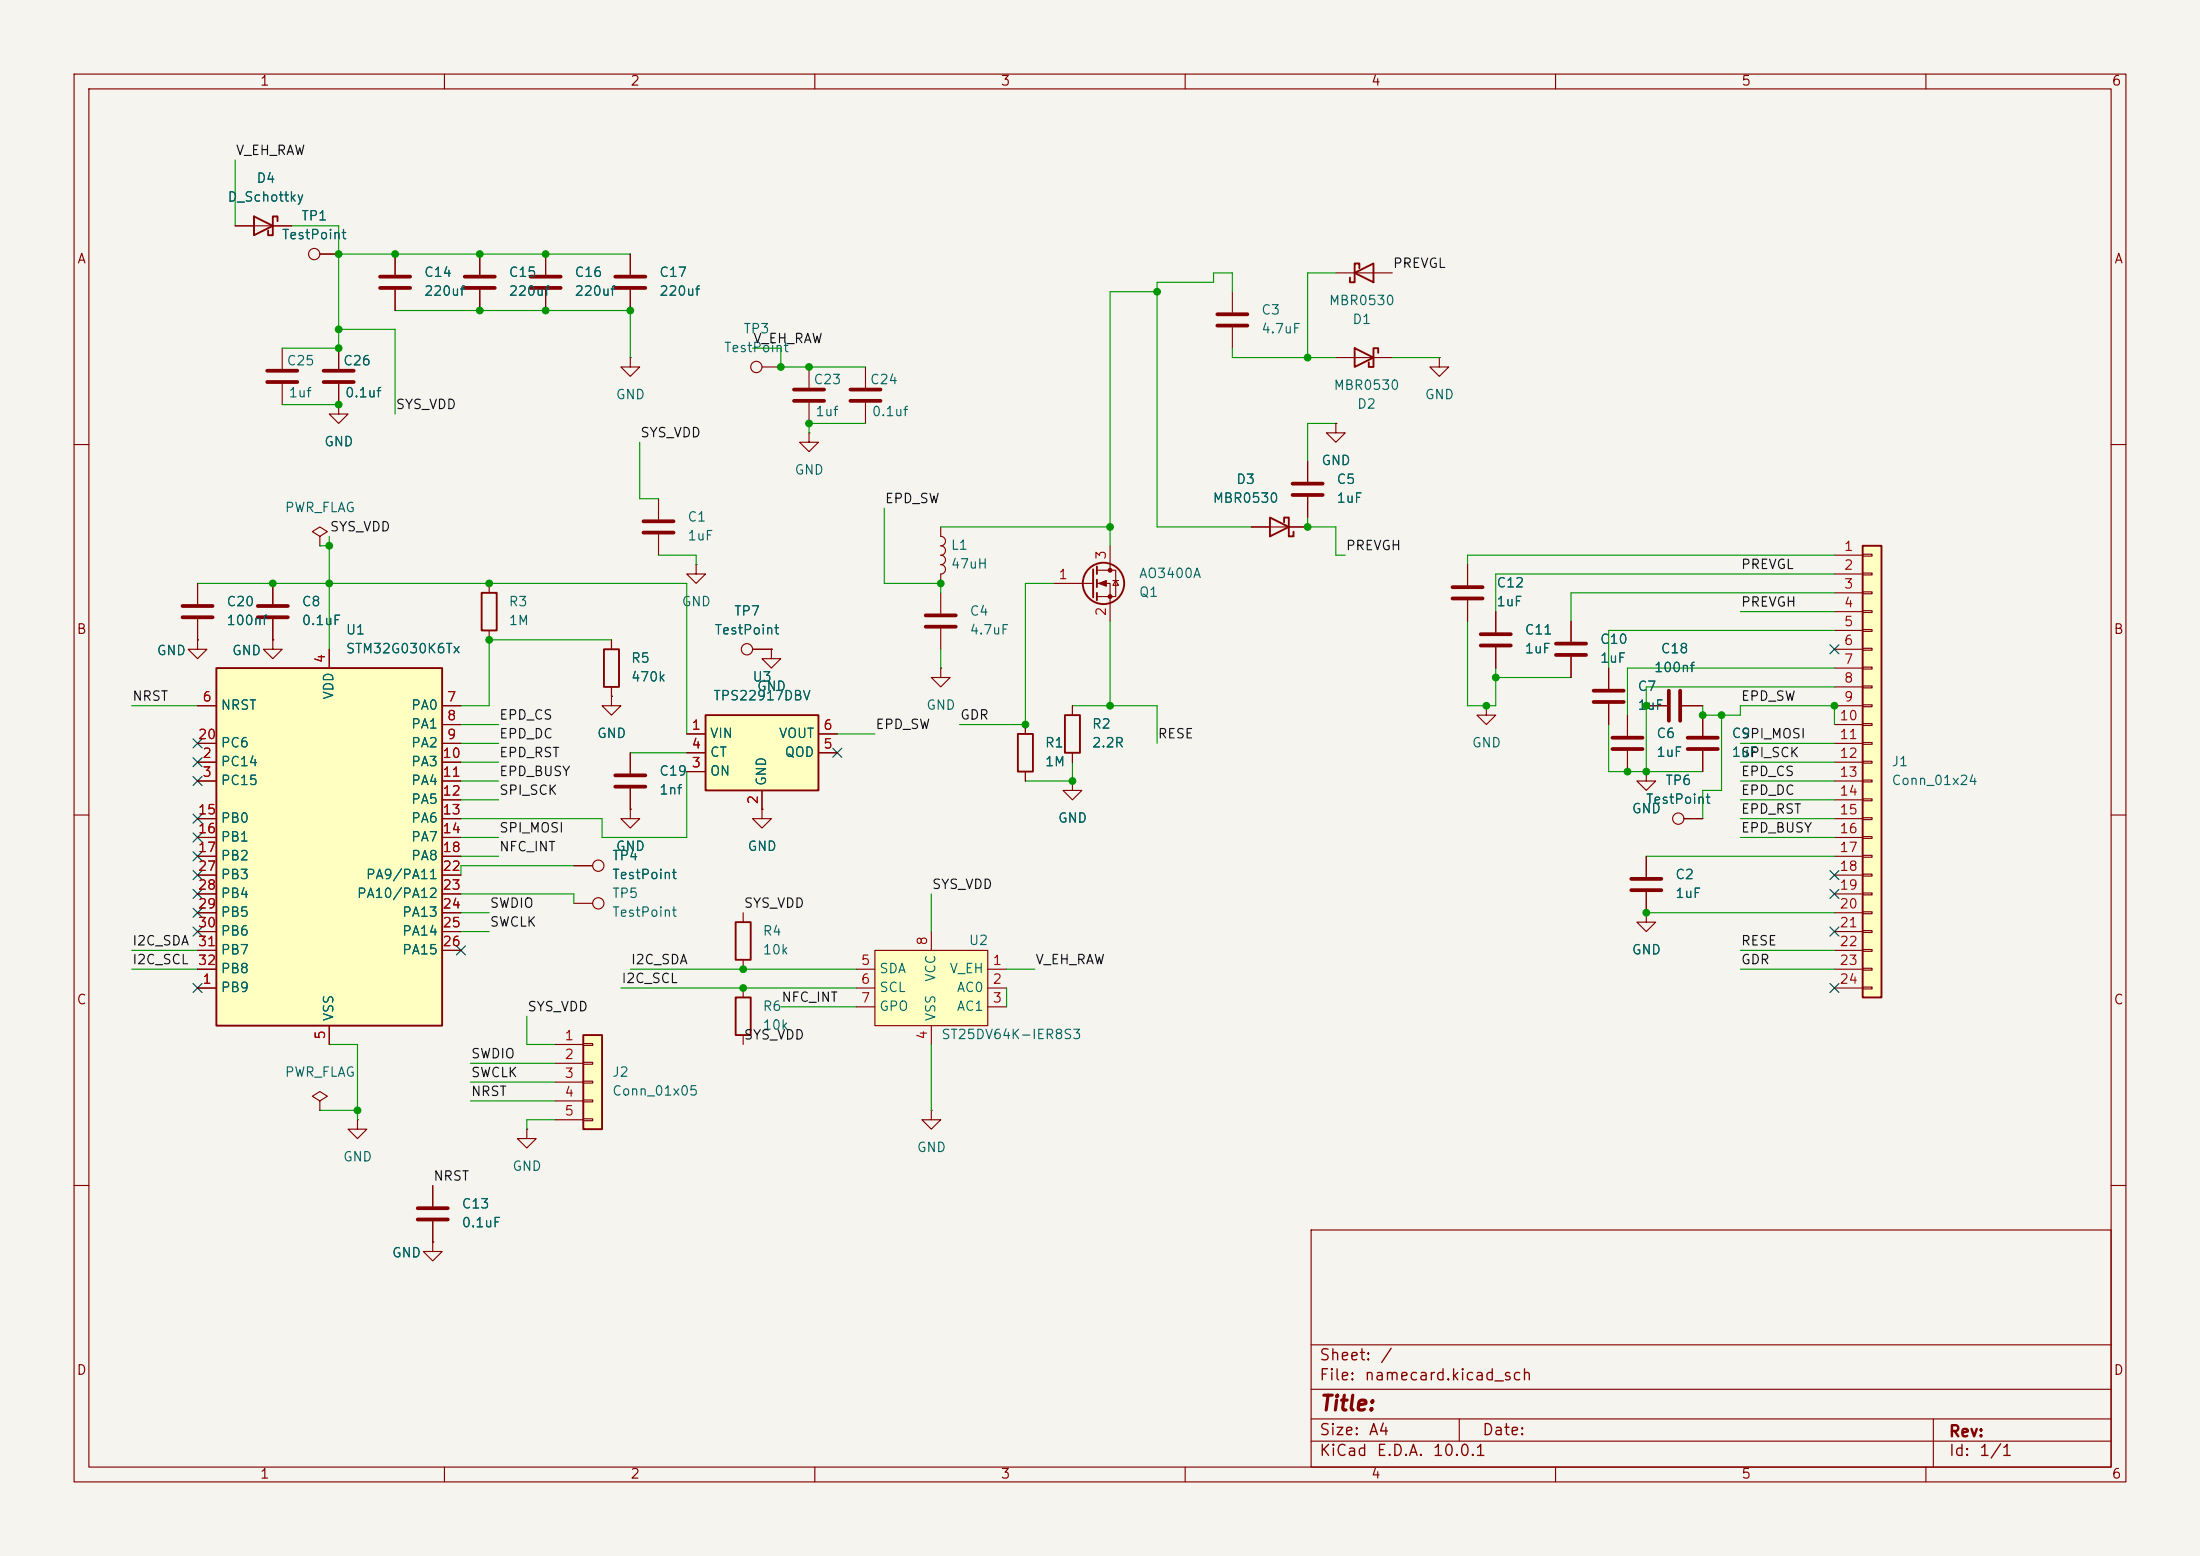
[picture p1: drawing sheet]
<svg xmlns="http://www.w3.org/2000/svg" width="297mm" height="210mm" viewBox="0 0 297 210" stroke-linecap="round" stroke-linejoin="round" font-family="sans-serif">
<path d="M0 0h297v210h-297z" fill="#f5f4ef" stroke="#f5f4ef" stroke-width=".14"/>
<g fill="none" stroke="#840000" stroke-width=".15">
<path d="M10 10h277v190h-277zM12 12h273v186h-273zM60 10v2M110 10v2M160 10v2M210 10v2M260 10v2M10 60h2M285 60h2M10 110h2M285 110h2M10 160h2"/>
<path d="M177 166h108v32h-108zM285 160h2M60 198v2M110 198v2M160 198v2M177 194.5h108M177 191.5h108M177 187.5h108M177 181.5h108M197 191.5v3M210 198v2M260 198v2"/>
<path d="M261 191.5v6.5"/>
</g>
<path d="M78.7 139.7h2.6v12.7h-2.6z" fill="#ffffc2"/>
<path d="M34.3 29.2l2.5 1.3-2.5 1.3zM37.5 29.8v-.6h-.7v2.6h-.6v-.7M182.9 36.8l2.5-1.2v2.5zM183.5 36.2v-.6h-.6v2.5h-.7v-.6M182.9 47l2.5 1.3-2.5 1.2zM186.1 47.6v-.6h-.7v2.5h-.6v-.6M171.4 69.9l2.6 1.2-2.6 1.3zM173.4 70.5v-.6h.6v2.5h.6v-.6M78.7 139.7h2.6v12.7h-2.6z" fill="none" stroke="#840000" stroke-width=".25"/>
<g fill="none" stroke="#840000" stroke-width=".15">
<path d="M31.7 30.5h7.7M43.2 34.3h2.5M53.3 34.3v2.8M53.3 39.1v2.8M64.8 34.3v2.8M64.8 39.1v2.8M73.7 34.3v2.8M73.7 39.1v2.8M85.1 34.3v2.8M85.1 39.1v2.8M166.4 39.4v2.8M180.3 36.8h7.7"/>
<path d="M38.1 47v2.8M38.1 51.8v2.8M45.7 47v2.8M45.7 51.8v2.8M85.1 48.3v1.2h1.3l-1.3 1.3-1.3-1.3h1.3M85.1 48.3h.1M109.2 49.5v2.8M109.2 54.4v2.8M116.8 49.5v2.8M116.8 54.4v2.8M166.4 44.2v2.8M180.3 57.2v1.2h1.3l-1.3 1.3-1.2-1.3h1.2"/>
<path d="M180.3 57.2h.1M180.3 48.3h7.7M194.3 48.3v1.2h1.3l-1.3 1.3-1.3-1.3h1.3M194.3 48.3h.1M26.7 78.7v2.8M36.8 78.7v2.8M127 71.1v1.3a.64 .64 0 0 1 .6 .6 .64 .64 0 0 1-.6 .7 .64 .64 0 0 1 .6 .6 .64 .64 0 0 1-.6 .6 .64 .64 0 0 1 .6 .7 .64 .64 0 0 1-.6 .6 .64 .64 0 0 1 .6 .6 .64 .64 0 0 1-.6 .7M127 77.5v1.2M168.9 71.1h7.6M176.5 62.2v2.8M176.5 67.1v2.8M198.1 76.2v2.8"/>
<path d="M26.7 83.6v2.8M36.8 83.6v2.8M127 90.2v1.2h1.3l-1.3 1.3-1.3-1.3h1.3M127 90.2h.1M127 80v2.8M127 84.8v2.8M198.1 81v2.8M200.7 95.3v1.2h1.2l-1.2 1.3-1.3-1.3h1.3M200.7 95.3h.1M201.9 82.6v2.7M201.9 87.4v2.8M212.1 83.8v2.8"/>
<path d="M212.1 88.6v2.8M217.2 90.2v2.8M217.2 95v2.8M219.7 96.5v2.8M222.2 95.3h2.8M227.1 95.3h2.8M229.9 96.5v2.8M219.7 101.3v2.8M222.2 115.6v2.8M229.9 101.3v2.8M222.2 123.2v1.3h1.3l-1.3 1.2-1.2-1.2h1.2M222.2 123.2h.1"/>
<path d="M222.2 120.4v2.8M74.9 141h3.8M74.9 143.5h3.8M74.9 146.1h3.8M74.9 148.6h3.8M74.9 151.1h3.8M78.7 140.8h1.3v.3h-1.3zM78.7 143.4h1.3v.2h-1.3zM78.7 145.9h1.3v.3h-1.3zM78.7 148.5h1.3v.2h-1.3zM78.7 151h1.3v.3h-1.3z"/>
<circle cx="42.4" cy="34.3" r=".76"/>
</g>
<g fill="none" stroke="#840000" stroke-width=".51">
<path d="M51.3 37.3h4.1M51.3 38.9h4.1M62.7 37.3h4.1M62.7 38.9h4.1M71.6 37.3h4.1M71.6 38.9h4.1M83.1 37.3h4M83.1 38.9h4M36.1 50h4M36.1 51.6h4M43.7 50h4.1M43.7 51.6h4.1"/>
<path d="M107.2 52.6h4.1M107.2 54.1h4.1M114.8 52.6h4.1M114.8 54.1h4.1M164.3 43.9h4.1M164.3 42.4h4.1M174.5 65.3h4.1M174.5 66.8h4.1M196.1 79.2h4.1M24.6 81.8h4.1M24.6 83.3h4.1M34.8 81.8h4.1"/>
<path d="M34.8 83.3h4.1M125 83.1h4M125 84.6h4M196.1 80.8h4.1M199.9 85.6h4.1M199.9 87.1h4.1M210.1 86.9h4M210.1 88.4h4M215.1 93.2h4.1M215.1 94.7h4.1M217.7 99.6h4M225.3 93.2v4.1"/>
<path d="M226.8 93.2v4.1M227.8 99.6h4.1M217.7 101.1h4M220.2 118.6h4.1M227.8 101.1h4.1M220.2 120.1h4.1"/>
</g>
<path d="M251.5 73.7h2.5v60.9h-2.5z" fill="#ffffc2"/>
<path d="M251.5 73.7h2.5v60.9h-2.5zM137.4 99.1h2v5h-2zM143.8 96.5h2v5.1h-2z" fill="none" stroke="#840000" stroke-width=".25"/>
<g fill="none" stroke="#840000" stroke-width=".15">
<path d="M247.6 74.9h3.9M247.6 77.5h3.9M251.5 74.8h1.2v.3h-1.2zM251.5 77.3h1.2v.3h-1.2zM251.5 79.9h1.2v.2h-1.2zM138.4 97.8v1.3M144.8 95.3v1.2M247.6 80h3.9M247.6 82.6h3.9M247.6 85.1h3.9M247.6 87.6h3.9M247.6 90.2h3.9"/>
<path d="M247.6 92.7h3.9M247.6 95.3h3.9M247.6 97.8h3.9M251.5 82.4h1.2v.3h-1.2zM251.5 85h1.2v.2h-1.2zM251.5 87.5h1.2v.3h-1.2zM251.5 90h1.2v.3h-1.2zM251.5 92.6h1.2v.2h-1.2zM251.5 95.1h1.2v.3h-1.2zM251.5 97.7h1.2v.2h-1.2zM138.4 104.1v1.3M144.8 105.4v1.3h1.2l-1.2 1.3-1.3-1.3h1.3"/>
<path d="M144.8 105.4h.1M144.8 101.6v1.3M222.2 104.1v1.3h1.3l-1.3 1.3-1.2-1.3h1.2M222.2 104.1h.1M227.3 110.5h2.6M247.6 100.3h3.9M247.6 102.9h3.9M247.6 105.4h3.9M247.6 108h3.9M247.6 110.5h3.9M247.6 113h3.9M247.6 115.6h3.9"/>
<path d="M247.6 118.1h3.9M251.5 100.2h1.2v.3h-1.2zM251.5 102.7h1.2v.3h-1.2zM251.5 105.3h1.2v.2h-1.2zM251.5 107.8h1.2v.3h-1.2zM251.5 110.4h1.2v.2h-1.2zM251.5 112.9h1.2v.3h-1.2zM251.5 115.4h1.2v.3h-1.2zM251.5 118h1.2v.2h-1.2zM247.6 120.7h3.9M247.6 123.2h3.9M247.6 125.7h3.9"/>
<path d="M247.6 128.3h3.9M247.6 130.8h3.9M247.6 133.4h3.9M251.5 120.5h1.2v.3h-1.2zM251.5 123.1h1.2v.2h-1.2zM251.5 125.6h1.2v.3h-1.2zM251.5 128.1h1.2v.3h-1.2zM251.5 130.7h1.2v.2h-1.2zM251.5 133.2h1.2v.3h-1.2zM43.2 148.6l1-.6-1-.7-1 .7 1 .6v1.3M43.2 149.9h.1M48.3 151.1v1.3h1.2l-1.2 1.3-1.3-1.3h1.3"/>
<path d="M48.3 151.1h.1"/>
<circle cx="226.6" cy="110.5" r=".76"/>
</g>
<path d="M118.1 128.3h15.2v10.1h-15.2z" fill="#ffffc2"/>
<g fill="none" stroke="#840000" stroke-width=".15">
<path d="M43.2 72.4l1-.6-1-.7-1 .7 1 .6v1.3M43.2 73.7h.1M94 76.2v1.3h1.2l-1.2 1.2-1.3-1.2h1.3M94 76.2h.1M142.2 78.7h5.4M148.1 77h2.5v3.5h-2.5M148.1 78.7h1.8v5.1M149.9 73.7v3.3M150.2 78.4h.8M150.6 78.4l.4 .6h-.8zM82.5 86.4v1.2M82.5 92.7v1.3"/>
<path d="M101.6 87.6h2.5M104.1 87.6v1.3h1.3l-1.3 1.3-1.2-1.3h1.2M104.1 87.6h.1M115.6 130.8h2.5M115.6 133.4h2.5M115.6 135.9h2.5M118.1 128.3h15.2v10.1h-15.2zM125.7 125.7v2.6M125.7 138.4v2.6M133.3 130.8h2.6M133.3 133.4h2.6M133.3 135.9h2.6"/>
<path d="M125.7 149.9v1.2h1.3l-1.3 1.3-1.2-1.3h1.2M125.7 149.9h.1"/>
<circle cx="100.8" cy="87.6" r=".76"/>
</g>
<g fill="none" stroke="#840000" stroke-width=".25">
<path d="M147.6 76.8v3.8M148.1 76.5v1M148.1 78.2v1M81.5 87.6h2.1v5.1h-2.1zM148.1 80v1"/>
<circle cx="149" cy="78.7" r="2.79"/>
</g>
<g fill="#840000" stroke="#840000" stroke-width=".15">
<path d="M148.3 78.7l1.1-.3v.7z"/>
<circle cx="149.9" cy="77" r=".25"/>
<circle cx="149.9" cy="80.5" r=".25"/>
</g>
<path d="M29.2 90.2h30.5v48.2h-30.5z" fill="#ffffc2"/>
<path d="M29.2 90.2h30.5v48.2h-30.5zM65 80h2.1v5.1h-2.1z" fill="none" stroke="#840000" stroke-width=".25"/>
<g fill="none" stroke="#840000" stroke-width=".15">
<path d="M45.7 54.6v1.3h1.3l-1.3 1.3-1.3-1.3h1.3M45.7 54.6h.1M102.9 49.5h2.5M109.2 58.4v1.3h1.3l-1.3 1.3-1.3-1.3h1.3M109.2 58.4h.1M66 78.7v1.3M88.9 67.3v2.8M88.9 72.1v2.8M26.7 95.3h2.5M44.4 87.6v2.6M59.7 95.3h2.5M59.7 97.8h2.5"/>
<path d="M66 85.1v1.3M26.7 102.9h2.5M26.7 105.4h2.5M26.7 100.3h2.5M26.7 110.5h2.5M26.7 113h2.5M26.7 115.6h2.5M26.7 118.1h2.5M59.7 102.9h2.5M59.7 105.4h2.5M59.7 100.3h2.5M59.7 108h2.5"/>
<path d="M59.7 110.5h2.5M59.7 113h2.5M59.7 115.6h2.5M59.7 118.1h2.5M26.7 133.4h2.5M26.7 120.7h2.5M26.7 123.2h2.5M26.7 125.7h2.5M26.7 128.3h2.5M26.7 130.8h2.5M44.4 138.4v2.6M59.7 120.7h2.5"/>
<path d="M59.7 123.2h2.5M59.7 125.7h2.5M59.7 128.3h2.5"/>
<circle cx="102.1" cy="49.5" r=".76"/>
</g>
<path d="M86.9 70.4h4M86.9 71.9h4" fill="none" stroke="#840000" stroke-width=".51"/>
<path d="M95.2 96.5h15.3v10.2h-15.3z" fill="#ffffc2"/>
<path d="M95.2 96.5h15.3v10.2h-15.3zM99.3 124.5h2v5h-2zM99.3 134.6h2v5.1h-2z" fill="none" stroke="#840000" stroke-width=".25"/>
<g fill="none" stroke="#840000" stroke-width=".15">
<path d="M31.7 30.5h2.6M36.8 30.5h2.6M43.2 34.3h2.5M53.3 34.3v2.8M53.3 39.1v2.8M64.8 34.3v2.8M64.8 39.1v2.8M73.7 34.3v2.8M73.7 39.1v2.8M85.1 34.3v2.8M85.1 39.1v2.8M45.7 54.6h.1"/>
<path d="M45.7 47v2.8M45.7 51.8v2.8M180.3 57.2h.1M26.7 78.7v2.8M36.8 78.7v2.8M168.9 71.1h2.5M174 71.1h2.5M176.5 62.2v2.8M176.5 67.1v2.8M198.1 76.2v2.8M26.7 86.4v1.2h1.2l-1.2 1.3-1.3-1.3h1.3M26.7 86.4h.1"/>
<path d="M26.7 83.6v2.8M26.7 95.3h2.5M36.8 86.4v1.2h1.3l-1.3 1.3-1.2-1.3h1.2M36.8 86.4h.1M36.8 83.6v2.8M44.4 87.6v2.6M59.7 95.3h2.5M59.7 97.8h2.5M82.5 94v1.3h1.3l-1.3 1.2-1.2-1.2h1.2M82.5 94h.1M82.5 86.4v1.2M82.5 92.7v1.3"/>
<path d="M92.7 99.1h2.5M101.6 87.6h2.5M104.1 87.6h.1M110.5 99.1h2.5M138.4 97.8v1.3M144.8 95.3v1.2M198.1 81v2.8M201.9 82.6v2.7M201.9 87.4v2.8M212.1 83.8v2.8M212.1 88.6v2.8M217.2 90.2v2.8"/>
<path d="M217.2 95v2.8M219.7 96.5v2.8M222.2 95.3h2.8M227.1 95.3h2.8M229.9 96.5v2.8M26.7 102.9h2.5M26.7 105.4h2.5M26.7 100.3h2.5M26.7 110.5h2.5M26.7 113h2.5M26.7 115.6h2.5M26.7 118.1h2.5"/>
<path d="M59.7 102.9h2.5M59.7 105.4h2.5M59.7 100.3h2.5M59.7 108h2.5M59.7 110.5h2.5M59.7 113h2.5M59.7 115.6h2.5M59.7 118.1h2.5M77.5 116.8h2.5M85.1 109.2v1.3h1.3l-1.3 1.3-1.3-1.3h1.3M85.1 109.2h.1M85.1 101.6v2.8"/>
<path d="M85.1 106.4v2.8M92.7 104.1h2.5M92.7 101.6h2.5M102.9 109.2v1.3h1.2l-1.2 1.3-1.3-1.3h1.3M102.9 109.2h.1M102.9 106.7v2.5M110.5 101.6h2.5M138.4 104.1v1.3M144.8 105.4h.1M144.8 101.6v1.3M219.7 101.3v2.8M222.2 104.1h.1"/>
<path d="M222.2 115.6v2.8M227.3 110.5h2.6M229.9 101.3v2.8M26.7 133.4h2.5M26.7 120.7h2.5M26.7 123.2h2.5M26.7 125.7h2.5M26.7 128.3h2.5M26.7 130.8h2.5M44.4 138.4v2.6M59.7 120.7h2.5M59.7 123.2h2.5"/>
<path d="M59.7 125.7h2.5M59.7 128.3h2.5M77.5 121.9h2.5M100.3 123.2v1.3M100.3 129.5v1.3M100.3 133.4v1.2M100.3 139.7v1.3M222.2 123.2h.1M222.2 120.4v2.8M71.1 152.4v1.3h1.3l-1.3 1.2-1.3-1.2h1.3M71.1 152.4h.1M58.4 167.6v1.3h1.3l-1.3 1.3-1.3-1.3h1.3"/>
<path d="M58.4 167.6h.1M58.4 160v2.8M58.4 164.8v2.8"/>
<circle cx="80.8" cy="116.8" r=".76"/>
<circle cx="80.8" cy="121.9" r=".76"/>
</g>
<path d="M83.1 104.6h4M83.1 106.2h4M56.4 163.1h4.1M56.4 164.6h4.1" fill="none" stroke="#840000" stroke-width=".51"/>
<g fill="none" stroke="#009600" stroke-width=".15">
<path d="M31.7 21.6v8.9M39.4 30.5h6.3v16.5h-7.6M45.7 34.3h39.4M156.2 39.4h-6.3v34.3M166.4 39.4v-2.6h-2.6v1.3h-7.6v33h12.7M180.3 36.8h-3.8v11.5M38.1 54.6h7.6M45.7 44.5h7.6v11.4M53.3 41.9h31.8v6.4M86.4 59.7v7.6h2.5M101.6 47h3.8v2.5h11.4M116.8 57.2h-7.6v1.2"/>
<path d="M166.4 47v1.3h13.9M180.3 57.2h-3.8v5M188 48.3h6.3M26.7 78.7h66v20.4M43.2 73.7h1.2M44.4 72.4v15.2M88.9 74.9h5.1v1.3M119.4 68.6v10.1h7.6v1.3M127 71.1h22.9M142.2 78.7h-3.8v19.1h-8.9M176.5 69.9v1.2h3.8v3.8h1.3M247.6 74.9h-49.5v1.3"/>
<path d="M247.6 77.5h-45.7v5.1M17.8 95.3h8.9M62.2 97.8h5.1M82.5 86.4h-16.5v8.9h-3.8M113 99.1h5.1M127 87.6v2.6M144.8 95.3h11.4v5M149.9 83.8v11.5M198.1 83.8v11.5h3.8v-5.1M201.9 91.4h10.2M217.2 97.8v6.3h12.7M229.9 95.3v1.2h5v-1.2h12.7v2.5"/>
<path d="M232.4 96.5v10.2h-2.5v3.8M234.9 82.6h12.7M247.6 92.7h-25.4v11.4M247.6 85.1h-30.4v5.1M247.6 80h-35.5v3.8M247.6 90.2h-27.9v6.3M62.2 115.6h5.1M62.2 113h5.1M62.2 105.4h5.1M62.2 100.3h5.1M62.2 102.9h5.1M62.2 108h5.1"/>
<path d="M77.5 116.8h-15.3v1.3M85.1 101.6h7.6M92.7 104.1v8.9h-11.4v-2.5h-19.1M144.8 102.9v2.5h-6.4M222.2 115.6h25.4M234.9 113h12.7M234.9 105.4h12.7M234.9 110.5h12.7M234.9 100.3h12.7M234.9 102.9h12.7M234.9 108h12.7M17.8 130.8h8.9"/>
<path d="M17.8 128.3h8.9M62.2 123.2h3.8M62.2 125.7h3.8M62.2 120.7h15.3v1.2M71.1 137.2v3.8h3.8M83.8 133.4h31.8M85.1 130.8h30.5M105.4 135.9h10.2M125.7 120.7v5M135.9 130.8h3.8M135.9 133.4v2.5M222.2 123.2h25.4"/>
<path d="M234.9 130.8h12.7M234.9 128.3h12.7M43.2 149.9h5.1M44.4 141h3.9v10.1M63.5 146.1h11.4M63.5 148.6h11.4M63.5 143.5h11.4M74.9 151.1h-3.8v1.3M125.7 141v8.9"/>
</g>
<g fill="none" stroke="#000084" stroke-width=".15">
<path d="M26.1 99.7l1.2 1.2M27.3 99.7l-1.2 1.2M247 87l1.3 1.2M248.3 87l-1.3 1.2M26.1 115l1.2 1.2M26.1 117.5l1.2 1.2M26.1 109.9l1.2 1.2M26.1 112.4l1.2 1.2M26.1 102.3l1.2 1.2M26.1 104.8l1.2 1.2M27.3 115l-1.2 1.2M27.3 117.5l-1.2 1.2"/>
<path d="M27.3 109.9l-1.2 1.2M27.3 112.4l-1.2 1.2M27.3 102.3l-1.2 1.2M27.3 104.8l-1.2 1.2M112.4 101l1.2 1.2M113.6 101l-1.2 1.2M247 117.5l1.3 1.2M248.3 117.5l-1.3 1.2M26.1 120l1.2 1.3M26.1 132.7l1.2 1.3M26.1 122.6l1.2 1.2M26.1 125.1l1.2 1.2"/>
<path d="M27.3 120l-1.2 1.3M27.3 132.7l-1.2 1.3M27.3 122.6l-1.2 1.2M27.3 125.1l-1.2 1.2M61.6 127.7l1.2 1.2M62.8 127.7l-1.2 1.2M247 120l1.3 1.3M247 132.7l1.3 1.3M247 125.1l1.3 1.2M248.3 120l-1.3 1.3M248.3 132.7l-1.3 1.3M248.3 125.1l-1.3 1.2"/>
</g>
<g fill="#009600" stroke="#009600" stroke-width=".14">
<circle cx="73.7" cy="34.3" r=".46"/>
<circle cx="64.8" cy="34.3" r=".46"/>
<circle cx="53.3" cy="34.3" r=".46"/>
<circle cx="45.7" cy="34.3" r=".46"/>
<circle cx="85.1" cy="41.9" r=".46"/>
<circle cx="73.7" cy="41.9" r=".46"/>
<circle cx="45.7" cy="47" r=".46"/>
<circle cx="45.7" cy="44.5" r=".46"/>
<circle cx="64.8" cy="41.9" r=".46"/>
<circle cx="36.8" cy="78.7" r=".46"/>
<circle cx="48.3" cy="149.9" r=".46"/>
<circle cx="45.7" cy="54.6" r=".46"/>
<circle cx="66" cy="86.4" r=".46"/>
<circle cx="66" cy="78.7" r=".46"/>
<circle cx="44.4" cy="78.7" r=".46"/>
<circle cx="44.4" cy="73.7" r=".46"/>
<circle cx="100.3" cy="133.4" r=".46"/>
<circle cx="100.3" cy="130.8" r=".46"/>
<circle cx="144.8" cy="105.4" r=".46"/>
<circle cx="138.4" cy="97.8" r=".46"/>
<circle cx="222.2" cy="104.1" r=".46"/>
<circle cx="232.4" cy="96.5" r=".46"/>
<circle cx="222.2" cy="123.2" r=".46"/>
<circle cx="176.5" cy="71.1" r=".46"/>
<circle cx="149.9" cy="71.1" r=".46"/>
<circle cx="156.2" cy="39.4" r=".46"/>
<circle cx="176.5" cy="48.3" r=".46"/>
<circle cx="219.7" cy="104.1" r=".46"/>
<circle cx="247.6" cy="95.3" r=".46"/>
<circle cx="200.7" cy="95.3" r=".46"/>
<circle cx="201.9" cy="91.4" r=".46"/>
<circle cx="229.9" cy="96.5" r=".46"/>
<circle cx="222.2" cy="95.3" r=".46"/>
<circle cx="127" cy="78.7" r=".46"/>
<circle cx="109.2" cy="57.2" r=".46"/>
<circle cx="105.4" cy="49.5" r=".46"/>
<circle cx="109.2" cy="49.5" r=".46"/>
<circle cx="149.9" cy="95.3" r=".46"/>
</g>
<text font-size="2" fill="#840000" x="178" y="190.9">Title:</text>
<g font-size="1.5" fill="#840000">
<text x="178" y="184">Sheet:</text>
<text x="186.2" y="184">/</text>
<text x="178" y="186.7">File:</text>
<text x="184.1" y="186.7">namecard.kicad_sch</text>
<text x="178" y="196.9">KiCad</text>
<text x="178" y="194.1">Size:</text>
<text x="184.7" y="194.1">A4</text>
<text x="185.7" y="196.9">E.D.A.</text>
<text x="193.3" y="196.9">10.0.1</text>
<text x="200" y="194.1">Date:</text>
<text x="263" y="194.3">Rev:</text>
<text x="263" y="196.9">Id:</text>
<text x="267.1" y="196.9">1/1</text>
</g>
<g font-size="1.3" fill="#840000">
<text x="35" y="11.9">1</text>
<text x="85" y="11.9">2</text>
<text x="135" y="11.9">3</text>
<text x="185" y="11.9">4</text>
<text x="235" y="11.9">5</text>
<text x="285" y="11.9">6</text>
<text x="10.3" y="35.9">A</text>
<text x="285.3" y="35.9">A</text>
<text x="10.3" y="85.9">B</text>
<text x="285.3" y="85.9">B</text>
<text x="10.3" y="135.9">C</text>
<text x="285.3" y="135.9">C</text>
<text x="10.3" y="185.9">D</text>
<text x="285.3" y="185.9">D</text>
<text x="35" y="199.9">1</text>
<text x="85" y="199.9">2</text>
<text x="135" y="199.9">3</text>
<text x="185" y="199.9">4</text>
<text x="235" y="199.9">5</text>
<text x="285" y="199.9">6</text>
</g>
<g font-size="1.3" fill="#0f0f0f">
<text x="31.7" y="21.2">V_EH_RAW</text>
<text x="188" y="36.5">PREVGL</text>
<text x="101.6" y="46.6">V_EH_RAW</text>
<text x="53.3" y="55.5">SYS_VDD</text>
<text x="86.4" y="59.3">SYS_VDD</text>
<text x="119.4" y="68.2">EPD_SW</text>
<text x="44.4" y="72">SYS_VDD</text>
<text x="181.6" y="74.6">PREVGH</text>
<text x="234.9" y="77.1">PREVGL</text>
<text x="234.9" y="82.2">PREVGH</text>
<text x="17.8" y="94.9">NRST</text>
<text x="234.9" y="94.9">EPD_SW</text>
<text x="67.3" y="100">EPD_DC</text>
<text x="67.3" y="97.4">EPD_CS</text>
<text x="118.1" y="98.7">EPD_SW</text>
<text x="129.5" y="97.4">GDR</text>
<text x="156.2" y="100">RESE</text>
<text x="234.9" y="100">SPI_MOSI</text>
<text x="67.3" y="105.1">EPD_BUSY</text>
<text x="67.3" y="107.6">SPI_SCK</text>
<text x="67.3" y="102.5">EPD_RST</text>
<text x="234.9" y="105.1">EPD_CS</text>
<text x="234.9" y="107.6">EPD_DC</text>
<text x="234.9" y="102.5">SPI_SCK</text>
<text x="67.3" y="112.7">SPI_MOSI</text>
<text x="234.9" y="110.1">EPD_RST</text>
<text x="234.9" y="112.7">EPD_BUSY</text>
<text x="67.3" y="115.2">NFC_INT</text>
<text x="66" y="122.8">SWDIO</text>
<text x="66" y="125.4">SWCLK</text>
<text x="100.3" y="122.8">SYS_VDD</text>
<text x="125.7" y="120.3">SYS_VDD</text>
<text x="17.8" y="130.5">I2C_SCL</text>
<text x="17.8" y="127.9">I2C_SDA</text>
<text x="85.1" y="130.5">I2C_SDA</text>
<text x="139.7" y="130.5">V_EH_RAW</text>
<text x="234.9" y="127.9">RESE</text>
<text x="234.9" y="130.5">GDR</text>
<text x="71.1" y="136.8">SYS_VDD</text>
<text x="83.8" y="133">I2C_SCL</text>
<text x="105.4" y="135.5">NFC_INT</text>
<text x="63.5" y="143.2">SWDIO</text>
<text x="100.3" y="140.6">SYS_VDD</text>
<text x="63.5" y="148.2">NRST</text>
<text x="63.5" y="145.7">SWCLK</text>
<text x="58.4" y="159.7">NRST</text>
</g>
<g font-size="1.3" fill="#006464">
<text x="30.6" y="27.5">D_Schottky</text>
<text x="34.5" y="25">D4</text>
<text x="38" y="32.6">TestPoint</text>
<text x="40.6" y="30.1">TP1</text>
<text x="57.2" y="37.7">C14</text>
<text x="57.2" y="40.2">220uf</text>
<text x="68.6" y="37.7">C15</text>
<text x="68.6" y="40.2">220uf</text>
<text x="77.5" y="37.7">C16</text>
<text x="77.5" y="40.2">220uf</text>
<text x="88.9" y="37.7">C17</text>
<text x="88.9" y="40.2">220uf</text>
<text x="179.3" y="41.5">MBR0530</text>
<text x="97.7" y="47.9">TestPoint</text>
<text x="100.3" y="45.3">TP3</text>
<text x="170.2" y="42.8">C3</text>
<text x="170.2" y="45.3">4.7uF</text>
<text x="182.5" y="44">D1</text>
<text x="38.6" y="49.6">C25</text>
<text x="38.9" y="53.9">1uf</text>
<text x="46.2" y="49.6">C26</text>
<text x="46.5" y="53.9">0.1uf</text>
<text x="109.7" y="52.2">C23</text>
<text x="117.4" y="52.2">C24</text>
<text x="180" y="52.9">MBR0530</text>
<text x="83.1" y="54.2">GND</text>
<text x="110" y="56.5">1uf</text>
<text x="117.6" y="56.5">0.1uf</text>
<text x="183.1" y="55.5">D2</text>
<text x="192.3" y="54.2">GND</text>
<text x="43.7" y="60.6">GND</text>
<text x="107.2" y="64.4">GND</text>
<text x="166.8" y="65.6">D3</text>
<text x="178.3" y="63.1">GND</text>
<text x="180.3" y="65.6">C5</text>
<text x="38.4" y="69.4">PWR_FLAG</text>
<text x="92.7" y="70.7">C1</text>
<text x="163.6" y="68.2">MBR0530</text>
<text x="180.3" y="68.2">1uF</text>
<text x="92.7" y="73.3">1uF</text>
<text x="128.3" y="77.1">47uH</text>
<text x="128.3" y="74.5">L1</text>
<text x="30.5" y="82.1">C20</text>
<text x="40.6" y="82.1">C8</text>
<text x="68.6" y="82.1">R3</text>
<text x="91.9" y="82.1">GND</text>
<text x="99" y="83.4">TP7</text>
<text x="130.8" y="83.4">C4</text>
<text x="153.7" y="78.3">AO3400A</text>
<text x="153.7" y="80.9">Q1</text>
<text x="201.9" y="82.1">1uF</text>
<text x="201.9" y="79.6">C12</text>
<text x="21.1" y="88.7">GND</text>
<text x="30.5" y="84.7">100nf</text>
<text x="31.2" y="88.7">GND</text>
<text x="40.6" y="84.7">0.1uF</text>
<text x="46.6" y="86">U1</text>
<text x="46.6" y="88.5">STM32G030K6Tx</text>
<text x="68.6" y="84.7">1M</text>
<text x="85.1" y="89.8">R5</text>
<text x="96.4" y="86">TestPoint</text>
<text x="130.8" y="86">4.7uF</text>
<text x="205.7" y="88.5">1uF</text>
<text x="205.7" y="86">C11</text>
<text x="215.9" y="89.8">1uF</text>
<text x="215.9" y="87.2">C10</text>
<text x="224.1" y="88.5">C18</text>
<text x="45.3" y="94.5" transform="rotate(-90 45.3 94.5)">VDD</text>
<text x="85.1" y="92.3">470k</text>
<text x="96.2" y="94.8">TPS22917DBV</text>
<text x="101.5" y="92.3">U3</text>
<text x="102.1" y="93.6">GND</text>
<text x="221" y="93.6">C7</text>
<text x="223.2" y="91">100nf</text>
<text x="29.7" y="96.1">NRST</text>
<text x="29.7" y="101.2">PC6</text>
<text x="55.4" y="96.1">PA0</text>
<text x="55.4" y="98.7">PA1</text>
<text x="55.4" y="101.2">PA2</text>
<text x="80.5" y="99.9">GND</text>
<text x="95.8" y="99.9">VIN</text>
<text x="105.1" y="99.9">VOUT</text>
<text x="125" y="96.1">GND</text>
<text x="141" y="101.2">R1</text>
<text x="147.3" y="98.7">R2</text>
<text x="147.3" y="101.2">2.2R</text>
<text x="198.6" y="101.2">GND</text>
<text x="221" y="96.1">1uF</text>
<text x="223.5" y="99.9">C6</text>
<text x="233.7" y="99.9">C9</text>
<text x="29.7" y="103.7">PC14</text>
<text x="29.7" y="106.3">PC15</text>
<text x="55.4" y="103.7">PA3</text>
<text x="55.4" y="106.3">PA4</text>
<text x="88.9" y="105">C19</text>
<text x="88.9" y="107.5">1nf</text>
<text x="95.8" y="105">ON</text>
<text x="95.8" y="102.5">CT</text>
<text x="103.7" y="106.2" transform="rotate(-90 103.7 106.2)">GND</text>
<text x="105.8" y="102.5">QOD</text>
<text x="141" y="103.7">1M</text>
<text x="223.5" y="102.5">1uF</text>
<text x="224.7" y="106.3">TP6</text>
<text x="233.7" y="102.5">1uF</text>
<text x="255.3" y="103.7">J1</text>
<text x="255.3" y="106.3">Conn_01x24</text>
<text x="29.7" y="111.4">PB0</text>
<text x="29.7" y="113.9">PB1</text>
<text x="55.4" y="108.8">PA5</text>
<text x="55.4" y="111.4">PA6</text>
<text x="55.4" y="113.9">PA7</text>
<text x="142.7" y="111.4">GND</text>
<text x="220.2" y="110.1">GND</text>
<text x="222.1" y="108.8">TestPoint</text>
<text x="29.7" y="116.4">PB2</text>
<text x="29.7" y="119">PB3</text>
<text x="49.3" y="119">PA9/PA11</text>
<text x="55.4" y="116.4">PA8</text>
<text x="82.6" y="116.4">TP4</text>
<text x="82.6" y="119">TestPoint</text>
<text x="83.1" y="115.2">GND</text>
<text x="100.8" y="115.2">GND</text>
<text x="226.1" y="119">C2</text>
<text x="29.7" y="121.5">PB4</text>
<text x="29.7" y="124.1">PB5</text>
<text x="48.1" y="121.5">PA10/PA12</text>
<text x="54.2" y="124.1">PA13</text>
<text x="82.6" y="121.5">TP5</text>
<text x="82.6" y="124.1">TestPoint</text>
<text x="226.1" y="121.5">1uF</text>
<text x="29.7" y="126.6">PB6</text>
<text x="29.7" y="129.1">PB7</text>
<text x="29.7" y="131.7">PB8</text>
<text x="54.2" y="126.6">PA14</text>
<text x="54.2" y="129.1">PA15</text>
<text x="102.9" y="126.6">R4</text>
<text x="102.9" y="129.1">10k</text>
<text x="118.6" y="131.7">SDA</text>
<text x="128.1" y="131.7">V_EH</text>
<text x="130.7" y="127.9">U2</text>
<text x="220.2" y="129.1">GND</text>
<text x="29.7" y="134.2">PB9</text>
<text x="45.3" y="137.9" transform="rotate(-90 45.3 137.9)">VSS</text>
<text x="102.9" y="136.8">R6</text>
<text x="118.6" y="134.2">SCL</text>
<text x="118.6" y="136.8">GPO</text>
<text x="126.6" y="137.9" transform="rotate(-90 126.6 137.9)">VSS</text>
<text x="126.6" y="132.6" transform="rotate(-90 126.6 132.6)">VCC</text>
<text x="129.1" y="134.2">AC0</text>
<text x="129.1" y="136.8">AC1</text>
<text x="102.9" y="139.3">10k</text>
<text x="127" y="140.6">ST25DV64K-IER8S3</text>
<text x="38.4" y="145.6">PWR_FLAG</text>
<text x="82.6" y="145.6">J2</text>
<text x="82.6" y="148.2">Conn_01x05</text>
<text x="123.7" y="155.8">GND</text>
<text x="46.2" y="157.1">GND</text>
<text x="69.1" y="158.3">GND</text>
<text x="62.2" y="163.4">C13</text>
<text x="62.2" y="166">0.1uF</text>
<text x="52.8" y="170">GND</text>
</g>
<g font-size="1.3" fill="#a90000">
<text x="149.6" y="75.6" transform="rotate(-90 149.6 75.6)">3</text>
<text x="248.8" y="74.7">1</text>
<text x="248.8" y="77.2">2</text>
<text x="142.8" y="78.5">1</text>
<text x="149.6" y="83.3" transform="rotate(-90 149.6 83.3)">2</text>
<text x="248.8" y="79.8">3</text>
<text x="248.8" y="82.3">4</text>
<text x="44.2" y="89.6" transform="rotate(-90 44.2 89.6)">4</text>
<text x="248.8" y="84.8">5</text>
<text x="248.8" y="87.4">6</text>
<text x="248.8" y="89.9">7</text>
<text x="27.2" y="95">6</text>
<text x="60.3" y="95">7</text>
<text x="248.8" y="92.5">8</text>
<text x="248.8" y="95">9</text>
<text x="26.6" y="100.1">20</text>
<text x="60.3" y="97.5">8</text>
<text x="60.3" y="100.1">9</text>
<text x="93.3" y="98.8">1</text>
<text x="93.3" y="101.3">4</text>
<text x="111.1" y="101.3">5</text>
<text x="111.1" y="98.8">6</text>
<text x="248.2" y="97.5">10</text>
<text x="248.2" y="100.1">11</text>
<text x="27.2" y="102.6">2</text>
<text x="27.2" y="105.2">3</text>
<text x="59.6" y="102.6">10</text>
<text x="59.6" y="105.2">11</text>
<text x="59.6" y="107.7">12</text>
<text x="93.3" y="103.9">3</text>
<text x="248.2" y="102.6">12</text>
<text x="248.2" y="105.2">13</text>
<text x="248.2" y="107.7">14</text>
<text x="26.6" y="110.2">15</text>
<text x="26.6" y="112.8">16</text>
<text x="59.6" y="110.2">13</text>
<text x="59.6" y="112.8">14</text>
<text x="102.6" y="108.7" transform="rotate(-90 102.6 108.7)">2</text>
<text x="248.2" y="110.2">15</text>
<text x="248.2" y="112.8">16</text>
<text x="26.6" y="115.3">17</text>
<text x="26.6" y="117.9">27</text>
<text x="59.6" y="115.3">18</text>
<text x="59.6" y="117.9">22</text>
<text x="248.2" y="115.3">17</text>
<text x="248.2" y="117.9">18</text>
<text x="26.6" y="120.4">28</text>
<text x="26.6" y="122.9">29</text>
<text x="26.6" y="125.5">30</text>
<text x="59.6" y="120.4">23</text>
<text x="59.6" y="122.9">24</text>
<text x="59.6" y="125.5">25</text>
<text x="248.2" y="120.4">19</text>
<text x="248.2" y="122.9">20</text>
<text x="248.2" y="125.5">21</text>
<text x="26.6" y="128">31</text>
<text x="26.6" y="130.6">32</text>
<text x="59.6" y="128">26</text>
<text x="116.1" y="130.6">5</text>
<text x="125.5" y="127.7" transform="rotate(-90 125.5 127.7)">8</text>
<text x="133.9" y="130.6">1</text>
<text x="248.2" y="128">22</text>
<text x="248.2" y="130.6">23</text>
<text x="27.2" y="133.1">1</text>
<text x="116.1" y="133.1">6</text>
<text x="116.1" y="135.6">7</text>
<text x="133.9" y="133.1">2</text>
<text x="133.9" y="135.6">3</text>
<text x="248.2" y="133.1">24</text>
<text x="44.2" y="140.4" transform="rotate(-90 44.2 140.4)">5</text>
<text x="76.1" y="140.7">1</text>
<text x="76.1" y="143.3">2</text>
<text x="125.5" y="140.4" transform="rotate(-90 125.5 140.4)">4</text>
<text x="76.1" y="145.8">3</text>
<text x="76.1" y="148.3">4</text>
<text x="76.1" y="150.9">5</text>
</g>
</svg>
